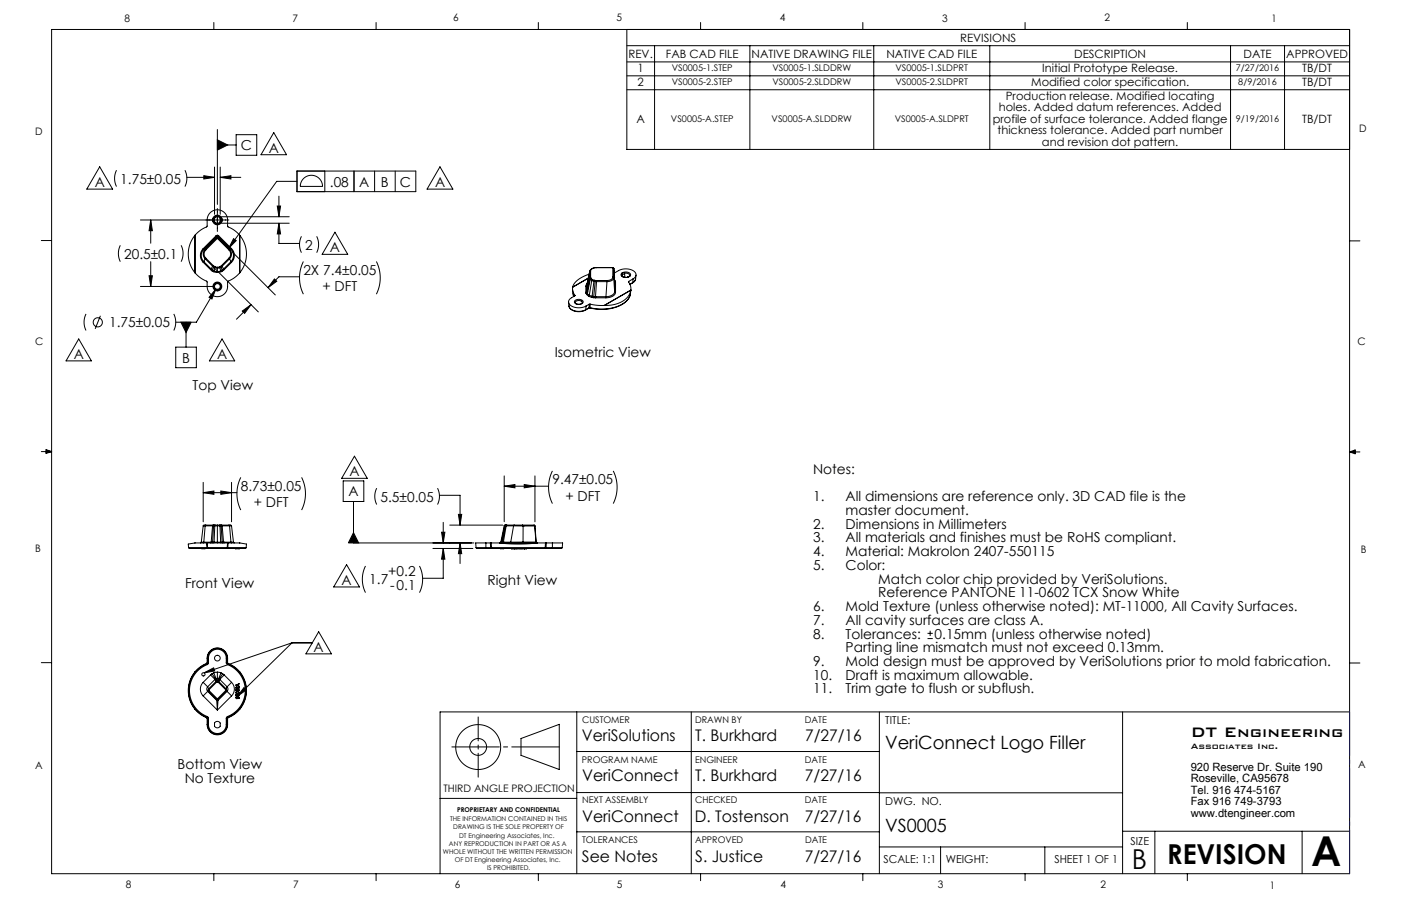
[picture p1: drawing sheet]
<svg xmlns="http://www.w3.org/2000/svg" width="432mm" height="279mm" viewBox="0 0 432 279" stroke-linecap="round" stroke-linejoin="round" font-family="sans-serif">
<g fill="none" stroke="#000" stroke-width=".31">
<path d="M15.9 9.1h400.1v260.3h-400.1zM65.9 6.9v2.2M115.9 6.9v2.2M165.9 6.9v2.2M193.2 14.1h222.8M193.2 19.1h222.8M193.2 9.1v37h222.8M201.7 14.1v32M215.9 6.9v2.2M231.1 14.1v32M265.9 6.9v2.2M269.3 14.1v32"/>
<path d="M305.1 14.1v32M315.9 6.9v2.2M365.9 6.9v2.2M379.3 14.1v32M395.9 14.1v32M67 39.9v23.1M193.2 23.4h222.8M193.2 27.7h222.8M30.7 51.4l4 6.9h-7.9zM35.9 52.5l-.6 2.3 .1 1.4 .5 1.3M57 52.5l.6 2.3-.1 1.4-.5 1.3M57.6 54.7h8.5"/>
<path d="M62.8 54.2l3.3 .5-3.3 .5zM66.1 51.5v14.6M67 44.7h5.8M67 43.1l3.2 1.6-3.2 1.6zM67.9 54.7l3.3-.5v1zM67.9 51.5v14.6M67.9 54.7h6.3M72.8 41.5h6.3v6.4h-6.3zM84.4 40.9l3.9 6.8h-7.9zM91.5 52.8h36.7v6.3h-36.7zM91.5 55.9h-6.2l-14.8 20.7M93.5 55.1a3.4 3.4 0 0 1 3.8-.8 3.4 3.4 0 0 1 2.1 3.2h-6.9l.3-1.3z"/>
<path d="M100.1 52.8v6.3M109.1 52.8v6.3M115.5 52.8v6.3M121.8 52.8v6.3M135.6 51.4l4 6.9h-8zM12.7 74.2h3.2M37.1 75.7l-.6 2.3 .1 1.4 .5 1.3M43.3 67.8h27.2M46.5 67.8l.5 3.3h-1.1zM46.5 67.8v7.2M55.8 75.7l.6 2.3-.1 1.4-.5 1.3M60.1 72.5a11.3 11.3 0 0 1 3.7-2.7v-2a3.1 3.1 0 0 1 3.2-3.1 3.1 3.1 0 0 1 3.1 3.1v1.9l.2 .3a9 9 0 0 1 3.6 2.5"/>
<path d="M60.1 72.5a9.1 9.1 0 0 0 0 11.6M60.1 72.5v11.6M62.6 76.7a2.97 2.97 0 0 0 0 4.2M62.6 76.7l.2 .2M62.8 76.9a2.69 2.69 0 0 0 0 3.8M63.2 76.9l.2 .2M63.2 76.9a2.09 2.09 0 0 0 0 2.9M63.2 76.9h.1M63.2 76.9h-.4M63.2 79.8l2.3 2.3M63.2 79.8l-.4 .9M63.4 77.1a1.81 1.81 0 0 0 0 2.5"/>
<path d="M63.4 79.6l-.2 .2M63.4 79.6l2.3 2.3M65.5 67.6a1.48 1.48 0 0 1 1.5-1.2 1.48 1.48 0 0 1 1.5 1.2M65.5 68.1a1.48 1.48 0 0 0 1.5 1.2 1.48 1.48 0 0 0 1.5-1.2M65.5 68.1l.4 .2M65.5 67.6v.5M65.9 67.3a1.21 1.21 0 0 1 1.1-.7 1.21 1.21 0 0 1 1.1 .7M65.9 67.3l-.4 .3M65.9 68.3v.1M65.9 68.3a1.21 1.21 0 0 0 1.1 .7 1.21 1.21 0 0 0 1.1-.7M65.9 67.3h.1M65.9 67.3v1.1"/>
<path d="M65.9 67.3l.2 .1M66.1 67.4a1 1 0 0 1 1.8 0M66.1 68.3a1 1 0 0 0 1.8 0M66.1 67.4v.9M66.1 68.3l-.2 .1M66.6 72.7l.2 .2M66.6 72.7l-4 4M66.8 73.3l.2 .2M66.8 73.3l-3.6 3.6M66.8 72.9v.4M66.8 72.9l-4 4M67 73.2v.3"/>
<path d="M67 73.2l.2 .1M67 73.2l-.2 .1M67 72.8l-.2 .1M67 72.8v.4M67 72.8l.2 .1M67 72.5l-.4 .2M67 72.5v.3M67 72.5l.4 .2M67 73.5l3.6 3.6M67 73.5l-3.6 3.6M67 64.3v7.1M67.2 73.3l-.2 .2"/>
<path d="M67.2 73.3l3.6 3.6M67.2 72.9v.4M67.2 72.9l4 4M67.4 72.7l-.2 .2M67.4 72.7l4 4M67.9 67.4v.9M67.9 68.3l.2 .1M68.1 67.3h.1M68.1 67.3v1.1M68.1 67.3l-.2 .1M68.1 67.3l.4 .3M68.1 68.3v.1"/>
<path d="M68.3 66.8h20.8M68.3 68.8h20.8M68.5 68.1l-.4 .2M68.5 67.6v.5M70.6 77.1a1.81 1.81 0 0 1 0 2.5M70.6 79.6l.2 .2M70.6 79.6l-2.3 2.3M70.8 79.8l-2.3 2.3M70.8 79.8l.4 .9M70.8 76.9l-.2 .2M70.8 76.9h.1M70.8 76.9a2.09 2.09 0 0 1 0 2.9"/>
<path d="M70.8 76.9h.4M71.2 76.9a2.69 2.69 0 0 1 0 3.8M71.4 76.7a2.97 2.97 0 0 1 0 4.2M71.4 76.7l-.2 .2M71.7 77.8l13.2 13.2M72 73.6l.8 .6-2.3 2.4zM73.9 72.5a9.1 9.1 0 0 1 0 11.6M73.9 72.5v11.6M85.5 63.5h1l-.5 3.3zM86 68.8v6.3h6.3M86 60.5v6.3M86 68.8l.5 3.3h-1z"/>
<path d="M92.9 72.9l-.6 2.3 .1 1.4 .5 1.3M97.6 72.9l.6 2.3-.1 1.4-.5 1.3M103.2 71.6l4 6.8h-7.9zM416 74.3h3.1M26.5 96.8l-.6 2.4 .1 1.4 .5 1.3M30.9 97.4l-1.6 4M43.3 88.3h22.4M45.9 85h1.1l-.5 3.3zM46.5 80.7v7.6M53.6 96.8l.6 2.4-.2 1.4-.4 1.3M55.8 99.4h3.1l-1.6 3.1zM57.3 99.4v7.6"/>
<path d="M60.1 84.1a10.4 10.4 0 0 0 3.7 2.7v1.5a3.1 3.1 0 0 0 3.2 3.2 3.1 3.1 0 0 0 3.1-3.2l.2-1.6a9 9 0 0 0 3.6-2.6M62.6 80.9l2.3 2.3M62.8 80.7l-.2 .2M62.8 80.7l2.3 2.3M64.9 83.2l.5 .3M65.1 83l.4 .3M65.1 83h.1M65.1 83l-.2 .2M65.4 83.5l.5 .3M65.5 83.3l.5 .3M65.5 83.3l-.1 .2M65.5 82.1l.3 .3"/>
<path d="M65.5 82.1l-.4 .9M65.7 81.9l-.2 .2M65.7 81.9l.3 .2M65.8 82.4l.4 .1M65.8 82.4l-.3 .9M65.9 83.8l1.1 .2M66 83.6l1 .1M66 83.6l-.1 .2M66 82.1l-.2 .3M66 82.1l.3 .2M66.2 82.5l.8 .2M66.2 82.5l-.2 1.1"/>
<path d="M66.3 82.3l-.1 .2M66.3 82.3l.7 .1M66.4 83l13.2 13.2M66.6 89.1l-6.1 10.3h-6.3M66.6 89.1l-1.3 3.1-.9-.5zM67 82.4v.3M67 83.7v.3M67 82.7v1M67.7 82.3l.1 .2M67.7 82.3l-.7 .1M67.8 82.5l-.8 .2M67.8 82.5l.2 1.1"/>
<path d="M68 82.1l.2 .3M68 82.1l-.3 .2M68 83.6l-1 .1M68 83.6l.1 .2M68.1 83.8l-1.1 .2M68.2 82.4l-.4 .1M68.2 82.4l.3 .9M68.3 81.9l-.3 .2M68.3 81.9l.2 .2M68.5 82.1l-.3 .3M68.5 82.1l.4 .9M68.5 83.3l-.5 .3"/>
<path d="M68.5 83.3l.1 .2M68.6 83.5l-.5 .3M68.9 83h.1M68.9 83l-.4 .3M68.9 83l.2 .2M69.1 83.2l-.5 .3M71.2 80.7l.2 .2M71.2 80.7l-2.3 2.3M71.4 80.9l-2.3 2.3M74.7 95.9l2.7-1.9-2 2.6zM77.4 94l-4.5 4.4M84.6 86l.7 .7-2.7 2z"/>
<path d="M92.3 85.4h-6.3l-3.4 3.3M93.5 80.6a11.3 11.3 0 0 0 0 10.1M116 80.6a11.3 11.3 0 0 1 0 10.1M175.2 93.2l.2 1.2M175.4 94.4a3.6 3.6 0 0 0 4.9 1.2l.2-.1M175.4 94.4a3.4 3.4 0 0 0 4.6 1.4l.5-.2M176.5 89.3l.2 1.6M176.5 88.6a3.3 3.3 0 0 0 .7 2.5M176.5 88.5v.1M176.7 91l.1 .4zM177.2 92.7a1.55 1.55 0 0 1 2.5 .5 1.54 1.54 0 0 1-2.7-.2zM177.2 91.1l-1 .7a1.46 1.46 0 0 0-.9 1.6 1.46 1.46 0 0 0 1.4 1.2l2.2 .3 1.7-.5"/>
<path d="M177.2 91.1v.1M177.5 93a1.06 1.06 0 0 1 1.1-.4 1.06 1.06 0 0 1 .8 .9 1.24 1.24 0 0 1-2.1-.3zM180.5 95.5v.1M180.6 90.1v.4M180.6 88.3v1.8M180.6 94.4l-.1 1.1M180.6 90.5l.2 .3M180.8 90.8l.6 .5M180.8 89.9l.1 .4M180.8 89.9h.1M180.8 89.9l-.2 .2M180.8 88.1l-.2 .2"/>
<path d="M180.8 88.1v1.8M180.9 87.9l-.1 .2M180.9 87.9h.1M180.9 90.3l.2 .2M180.9 90.3l-.3 .2M181 87.4l-.4 .9M181.1 90.5l.5 .5M181.1 90.5l-.3 .3M181.3 85.8l-4.8 2.8M181.3 85.8l-4.8 2.7M181.4 91.3l1 .4M181.5 95l-1 .6"/>
<path d="M181.6 94.9l-.1 .1M181.6 94.9l-1.1 .6M181.6 84.6a7.2 7.2 0 0 0-5.1 3.9M181.6 93.8v1.1M181.6 93.8l-1 .6M181.6 91l.9 .4M181.6 91l-.2 .3M181.8 85.6v.3M181.8 85.6l-1 4.3M181.8 83.8v1.8M181.8 83.6l-1 4.5M181.8 83.6v.2"/>
<path d="M181.8 85.9l.1 .2M181.8 85.9l-.9 4.4M181.9 94.9h-.3M181.9 94.9v.1M181.9 93.8l2.1 .3 2.2 .1M181.9 93.8h-.3M181.9 93.8v1.1M181.9 95h-.4M181.9 86.1l.5 .4M181.9 86.1l-.8 4.4M182 85.5l.1 .2M182 85.5l-.2 .1"/>
<path d="M182 83.6l-.2 .2M182 83.6v1.9M182.1 85.7l.1 .2M182.1 85.7l-.3 .2M182.2 85.9l.4 .3M182.2 85.9l-.3 .2M182.4 86.5l.6 .3M182.4 86.5l-.8 4.5M182.4 91.7l.5 .1M182.5 91.4l.5 .1M182.5 91.4l-.1 .3M182.6 86.2l.6 .2"/>
<path d="M182.6 86.2l-.2 .3M182.9 91.8h.6M183 91.5h.5M183 91.5l-.1 .3M183 86.8h.4M183 86.8l-.5 4.6M183.2 86.4l.3 .1M183.2 86.4l-.2 .4M183.4 86.8l-.4 4.7M183.4 86.8l.5 .1M183.5 86.5h.4M183.5 86.5l-.1 .3"/>
<path d="M183.5 91.5h.1M183.5 91.5v.3M183.5 91.5h3.3M183.8 82.5l-1.3 .3-.7 .8M183.8 82.6a1.63 1.63 0 0 0-1.8 1M183.8 82.5h.1M183.8 82.5h5.1M183.9 86.5v.4M183.9 86.9l-.4 4.6M186.8 91.5v.3M186.8 91.8h-3.3M187.1 86.5v.4"/>
<path d="M187.1 86.9h-3.2M187.1 86.9l-.3 4.6M187.1 86.5h-3.2M188.9 82.5h.1M188.9 82.6l.3 .2M188.9 82.6v2.9M188.9 85.5a1.57 1.57 0 0 1-1.8 1M188.9 85.5l.3 .2M189 82.5l-.1 .1M189 82.5l.2 .3M189.2 82.8l.2 3.9M189.2 82.8h.1"/>
<path d="M189.2 85.7a1.79 1.79 0 0 1-2.1 1.2M189.2 85.7h.1M189.2 85.7l.2 4.2M189.2 82.8v2.9M189.3 84.2l1.4-.8a4.1 4.1 0 0 1 5.3 1 1.41 1.41 0 0 1-.9 1.6M189.4 86.6l.2 .1M189.4 86.7h.1M189.4 86.7l.3 .2M189.4 86.7v3.2M189.4 89.9a2.34 2.34 0 0 1-2.6 1.6M189.4 89.9l.3 .2M189.6 86.7l.1 .2"/>
<path d="M189.6 86.7h-.2M189.7 90.1a2.56 2.56 0 0 1-2.9 1.7M189.7 86.9v3.2M191.7 84.2a.78 .78 0 0 0-.2 1 .78 .78 0 0 0 .9 .3l1.3-.1M191.7 84.2v.5M191.7 84.7v.1a1.16 1.16 0 0 0 1.8 .6M191.7 84.7l.1 .1M191.8 84.8v.4M192 84a1.42 1.42 0 0 1 2.3 1l-.2 .2M192 84l.5 .3M192 84l-.3 .2M192.5 84.3l1.2 .1 .3 .3v.4"/>
<path d="M192.5 84.3v.1M192.5 84.4l.1 1.1M192.5 84.4l-.7 .4M193.7 85.4l-.2 .1M193.8 86.8l-.1 .2a3.3 3.3 0 0 1 .7 2.5M193.8 86.8v.2M194 85.1l-.5 .4M194 85.1l.1 .1M194.1 85.2l-.4 .2M194.2 91a7.4 7.4 0 0 1-6.5 4.2l-3 .2-2.8-.4M194.2 90.9a7.7 7.7 0 0 1-7 4.3l-2.7 .1-2.6-.4M194.4 89.5a6.5 6.5 0 0 1-6.5 4.6l-1.7 .1"/>
<path d="M194.4 89.5l-8.2 4.7M194.4 89.3l-.2 1.6M195 87.1v.2M195 87.1l-.8 .6 .8-.4M195.1 86l-1.3 .8M195.1 86l-.1 1.1M195.9 86l-.3 .7-.6 .6M195.9 86l-.3 .7-.6 .4M196 84.8l-.1 1.2M24.3 104.5l3.9 6.8h-7.8zM54.2 107h6.3v6.4h-6.3zM68.4 104.5l3.9 6.8h-7.8z"/>
<path d="M12.7 139.3h3.2M14.2 139l1.7 .3M14.2 138.7l1.7 .6-1.7 .5zM15.9 139.3l-1.7 .2M416 139.4h3.1M416 139.4l1.7-.6v1.1zM416 139.4l1.7 .2M417.7 139.1l-1.7 .3M62.6 151.9l3.3-.5v1zM62.6 148.8v12.1M62.6 151.9h10.4M68.1 151.4l3.3 .5-3.3 .5z"/>
<path d="M71.4 148.8v12.1M74.2 147.2a11.3 11.3 0 0 0 0 10.1M93 147.2a11.3 11.3 0 0 1 0 10.1M105.8 148.3h6.3v6.4h-6.3zM109 154.7v12.7h37M109.2 140.7l4 6.8h-7.9zM116.1 150.5l-.6 2.4 .1 1.4 .5 1.3M134.8 150.5l.6 2.4-.1 1.4-.5 1.3M135.4 152.7h6.4v9.2M141.3 158.6h1l-.5 3.3zM155.4 149.9l3.3-.5v1zM155.4 146.8v14.1"/>
<path d="M155.4 149.9h13.7M161.6 149.4l3.3 .5-3.3 .5zM164.9 146.8v14.1M170.3 145.2a11.3 11.3 0 0 0 0 10.1M189 145.2a11.3 11.3 0 0 1 0 10.1M58.1 168.9l.3 .2h5.5M58.1 168.9h5.7M60.1 167.4l-2.1 .4 .1 1.1M60.1 167.4h3.6M60.1 167.4h.1M62 167.2l-.2 .2M62 167.2h.8"/>
<path d="M62.2 169.1h1M62.6 162.2l-.6 5M62.8 167.2l-.2 .2M62.8 167.2h2.3M63.2 162.2h-.6M63.2 162.2h2.3M63.2 162.2l-.4 5M63.4 161.9l-.6 .1-.2 .2M63.4 161.9l-.2 .3M63.4 161.9h2.3M63.7 167.4l.1 1.5M63.7 167.4h.1"/>
<path d="M63.8 168.9h.2M63.8 168.9l.1 .2M63.8 167.4h6.3M63.8 167.4l.2 1.5M63.9 169.1h.4M64 168.9h6M64 168.9l.3 .2M64.3 169.1h5.4M65.1 167.2h.1M65.1 167.2h.4M65.1 167.2l-.2 .2M65.5 167.2h.5"/>
<path d="M65.5 167.2l-.1 .2M65.5 162.2l-.4 5M65.7 161.9l-.2 .3M65.7 161.9h.3M65.8 162.2h-.3M65.8 162.2l-.3 5M66 167.2l-.1 .2M66 167.2h1M66 161.9l-.2 .3M66 161.9h.3M66.2 162.2h-.4M66.2 162.2l-.2 5"/>
<path d="M66.3 161.9l-.1 .3M66.3 161.9h.7M67 167.2v.2M67 162.2h-.8M67 162.2h.8M67 162.2v5M67 161.9h.7M67 161.9v.3M67.7 161.9l.1 .3M67.7 161.9h.3M67.8 162.2h.4M67.8 162.2l.2 5"/>
<path d="M68 161.9l.2 .3M68 161.9h.3M68 167.2h-1M68 167.2l.1 .2M68.2 162.2l.3 5M68.2 162.2h.3M68.3 161.9l.2 .3M68.3 161.9h2.3M68.5 162.2l.4 5M68.5 162.2h2.3M68.5 167.2h-.5M68.5 167.2l.1 .2"/>
<path d="M68.9 167.2h-.4M68.9 167.2h.1M68.9 167.2l.2 .2M68.9 167.2h2.3M69.7 169.1h.4M70 168.9l-.3 .2M70 168.9h.2M70.1 167.4h.2M70.1 167.4l-.1 1.5M70.2 168.9l-.1 .2M70.2 168.9h5.7M70.3 167.4l-.1 1.5"/>
<path d="M70.3 167.4h3.6M70.6 161.9l.2 .3M70.6 161.9h.5M70.8 162.2h.6M70.8 162.2l.4 5M71.1 161.9l.3 .3M71.2 167.2l.2 .2M71.4 162.2l.6 5M71.9 167.2h-.7M72 167.2l.2 .2M72.7 169.1h1M73.7 169.1v.1"/>
<path d="M73.9 167.4h.1M73.9 167.4l2.1 .4-.1 1.1M75.9 168.9l-.3 .2h-5.5M106.8 174.1l4 6.9h-8zM109 164.3l1.5 3.1h-3.1zM112.6 174.5a9.2 9.2 0 0 0 0 8.3M129.3 174.5a9.2 9.2 0 0 1 0 8.3M133.4 169.1h12.3M136.1 164.1h1l-.5 3.3zM136.6 169.1l.5 3.3h-1zM136.6 169.1v9.2h-6.3M136.6 161.1v6.3"/>
<path d="M138.6 161.9h16.3M141.8 167.4v6.4M141.8 167.4l.5 3.3h-1zM146.7 168.9a.99 .99 0 0 0 1.3 .2h1.8M146.7 168.9h3.1M149.8 167.4h-3.2l.1 1.5M149.8 168.9v.2M149.8 167.4h1.3M149.8 169.1h1.4M149.8 168.9h1.4M149.8 167.4v1.5M151.1 167.4l.1 1.5"/>
<path d="M151.1 167.4h.3M151.2 168.9h.3M151.2 168.9v.2M151.2 169.1h.5M151.4 167.4l.1 1.5M151.4 167.4h2.6M151.5 168.9h16.5M151.5 168.9l.2 .2M151.7 169.1h16.1M154 167.4l5.8 .4 5.8-.4M154 167.4h11.6M154.1 167.4l.2-.2z"/>
<path d="M154.3 169.1h1M154.5 167.2l-.2 .2M154.5 167.2h-.2M154.8 167.2l-.2 .2M154.8 167.2h-.3M155.1 167.2l-.2 .2M155.1 167.2h-.3M155.1 167.2h.1M155.1 167.2h2.3M155.4 162.2l-1.1 5M155.4 162.2h.2M155.4 162.1v.1"/>
<path d="M155.6 162.2h.1M155.6 162.2l-1.1 5M155.7 161.9h-.1M155.7 161.9l-.3 .3M155.7 161.9h.1M155.7 162.2l-.9 5M155.7 162.2h.3M155.8 161.9l-.2 .3M155.8 161.9h.2M156 161.9l-.3 .3M156 161.9h.2M156 162.2h2.3"/>
<path d="M156 162.2l-.9 5M156.2 161.9l-.2 .3M156.2 161.9h2.3M157.4 167.2l-.2 .2M157.6 169.1h.9M157.7 169.1v.1M158.1 169.1v.1M158.3 162.2h2.9M158.3 162.2l-.9 5M158.4 169.1v.1M158.5 161.9l-.2 .3M158.5 161.9h2.5"/>
<path d="M158.6 169.1v.1M158.6 169.2h.3M158.9 169.1v.1M159.2 169.1l-.3 .1M159.3 169.1l.3 .1M159.6 169.1v.1M160 169.1l-.4 .1M160.1 169.1l.3 .1M160.4 169.1v.1M160.7 169.1l-.3 .1M160.8 169.1l.4 .1M161 161.9l.2 .3"/>
<path d="M161 161.9h3.6M161.2 169.1v.1M161.2 167.2h-3.8M161.2 167.2l.2 .2M161.2 167.2h4M161.2 162.2h.1M161.2 162.2h3.6M161.2 162.2v5M161.5 169.1l-.3 .1M161.6 169.1h.6M161.7 169.1v.1M161.8 169.1v.1"/>
<path d="M162.2 169.2h.1M162.3 169.1v.1M164.6 161.9l.2 .3M164.6 161.9l.3 .3M164.8 162.2l.4 5M164.9 162.2h-.1M164.9 162.2l.4 5M165.2 167.2l.2 .2M165.2 167.2h.1M165.3 167.2l.2 .2M165.6 167.4h2.5M167.8 169.1h.5"/>
<path d="M168 168.9l-.2 .2M168 168.9h.3M168.1 167.4l-.1 1.5M168.1 167.4h.3M168.3 168.9v.2M168.3 169.1h2M168.3 168.9h2M168.4 167.4l-.1 1.5M168.4 167.4h1.9M170.3 167.4h3.1l-.1 1.5M170.3 168.9v.2M170.3 168.9h3"/>
<path d="M170.3 167.4v1.5M173.3 168.9a.99 .99 0 0 1-1.3 .2h-1.7M90 198.2h6.3M90 198.2l-16.8 16.5M90 198.2l-27.1 9.3M98.2 194.8l4 6.8h-7.9zM285.9 196.9h1.6M285.9 195.3h1.6M286.7 194.5v1.6M12.7 204.4h3.2M60.1 207.2a9.1 9.1 0 0 0 0 11.5M60.1 218.7v.1"/>
<path d="M60.1 218.8a9 9 0 0 0 3.6 2.5M60.1 207.2h.1M62.6 210.4a2.97 2.97 0 0 0 0 4.2M62.6 210.4l1.4 1.4M62.6 214.6l4.4 4.4M62.9 207.5l3-1.5 .3 .9zM63.7 204.6l.1 .1M63.7 204.6a9 9 0 0 0-3.6 2.6M63.8 204.7a8.9 8.9 0 0 0-5.7 8.3 8.9 8.9 0 0 0 5.7 8.2M63.8 204.7l.1 .2M63.8 204.3l-.1 .3M63.8 204.3l.2 .1"/>
<path d="M63.8 203a3.1 3.1 0 0 1 3.2-3.2 3.1 3.1 0 0 1 3.1 3.2M63.8 203v1.3M63.8 203h.2M63.9 204.9a8.6 8.6 0 0 0-5.5 8.1 8.6 8.6 0 0 0 5.5 8M64 204.4l-.2 .3M64 204.4h.3M64 203h.3M64 203a3 3 0 0 1 3-3.1 3 3 0 0 1 3 3.1M64 203v1.4M64 211.8l-.3 .6 .3 .8M64 211.8l.3 .6M64 213.2l-1.4 1.4"/>
<path d="M64 213.2l2.8 2.8M64 213.2h.3M64.3 204.4l-.4 .5M64.3 203a2.74 2.74 0 0 1 2.7-2.8 2.74 2.74 0 0 1 2.7 2.8M64.3 203v1.4M64.3 213.2l2.5 2.5M64.3 212.4l-.2 .5 .2 .3M64.3 212.4l.2 .2M64.5 213l-.2 .2M64.5 212.6v.4M64.5 213l2.5 2.5M64.9 208.1l1.4 1.4"/>
<path d="M64.9 208.1l-2.3 2.3M65.4 207.8l1 1.6M65.4 207.8l-.5 .3M65.9 207.5l.7 1.8M65.9 207.5l-.5 .3M66.3 209.5l-2.3 2.3M66.3 209.5l.3 .7M66.4 209.4l-.1 .1M66.4 209.4l.3 .7M66.6 210.2l.2 .2M66.6 210.2l-2.3 2.2M66.6 209.3l-.2 .1"/>
<path d="M66.6 209.3l.2 .7M66.7 210.1l-.1 .1M66.7 210.1l.1 .2M66.8 210l-.1 .1M66.8 210l.1 .3M66.8 210.4l-2.3 2.2M66.8 216l.2 3M66.8 216h.4M66.8 215.7h.4M66.8 215.7v.3M66.9 210.3l-.1 .1M67 209.2l-.4 .1"/>
<path d="M67 207.3l-1.1 .2M67 207.3v1.9M67 207.3l1.1 .2M67 209.2l.4 .1M67 209.2v.8M67 210h-.2M67 210h.2M67 215.5l.2 .2M67 215.5l-.2 .2M67 210.3h.1M67 210v.3M67 210.3h-.1"/>
<path d="M67.1 210.3l.1 .1M67.2 216l-.2 3M67.2 215.7v.3M67.2 210.4l2.3 2.2M67.2 210l.1 .1M67.2 210l-.1 .3M67.3 210.1l.1 .1M67.3 210.1l-.1 .2M67.4 209.3l.2 .1M67.4 209.3l-.2 .7M67.4 210.2l-.2 .2M67.4 210.2l2.3 2.2"/>
<path d="M67.6 209.4l.1 .1M67.6 209.4l-.3 .7M67.7 209.5l2.3 2.3M67.7 209.5l-.3 .7M68.1 207.5l-.7 1.8M68.1 207.5l.5 .3M68.6 207.8l-1 1.6M68.6 207.8l.5 .3M69.1 208.1l-1.4 1.4M69.1 208.1l2.3 2.3M69.5 213l.2 .2M69.5 213l-2.5 2.5"/>
<path d="M69.5 212.6v.4M69.7 212.4l.1 .5-.1 .3M69.7 212.4l-.2 .2M69.7 213.2l-2.5 2.5M69.7 204.4l.4 .5M69.7 204.4h.3M69.7 203h.3M69.7 203v1.4M70 213.2l1.4 1.4M70 213.2l-2.8 2.8M70 213.2h-.3M70 211.8l.3 .6-.3 .8"/>
<path d="M70 211.8l-.3 .6M70 204.4l.2 .3M70 203v1.4M70 203h.1M70.1 204.9a8.6 8.6 0 0 1 5.5 8.1 8.6 8.6 0 0 1-5.5 8M70.1 204.3l-.1 .1M70.1 204.3l.2 .3M70.1 203v1.3M70.2 204.7a8.9 8.9 0 0 1 5.7 8.3 8.9 8.9 0 0 1-5.7 8.2M70.2 204.7l-.1 .2M70.3 204.6l-.1 .1M70.3 204.6a9 9 0 0 1 3.6 2.6"/>
<path d="M71.4 214.6l-4.4 4.4M71.4 210.4a2.97 2.97 0 0 1 0 4.2M71.4 210.4l-1.4 1.4M72.7 211.3h.1M72.7 211.3l1-.5-.8 .5 .8 .4zM72.7 211.9h.2v.4l.3-.2a.25 .25 0 0 1 .2-.3 .25 .25 0 0 1 .3 .2 .25 .25 0 0 1-.2 .3v-.3l-.2 .1a.3 .3 0 0 1-.5 .3 .3 .3 0 0 1-.1-.5zM72.8 214.9l.1-.1-.1 .3a.26 .26 0 0 0 .3 .3 .26 .26 0 0 0 .1-.5l.5 .1v.4l-.1-.3-.3-.1a.34 .34 0 0 1-.4 .5 .34 .34 0 0 1-.1-.6zM72.8 214.1a.48 .48 0 0 1 .8-.1 .48 .48 0 0 1 0 .7 .48 .48 0 0 1-.8 0zM72.8 213.4v-.1a.48 .48 0 0 1 .8-.1 .48 .48 0 0 1 0 .8 .48 .48 0 0 1-.8-.1zM72.8 212.6a.48 .48 0 0 1 .8-.1 .48 .48 0 0 1 0 .7 .48 .48 0 0 1-.8-.1zM72.8 214.2h.7a.35 .35 0 0 1-.3 .5 .35 .35 0 0 1-.4-.5zM73.9 218.8a9 9 0 0 1-3.6 2.5"/>
<path d="M73.9 207.2h.1M73.9 207.2a9.1 9.1 0 0 1 0 11.5M73.9 218.7v.1M75.2 212l.7 .8-2.7 1.9zM177.8 219.5v49.9M213.1 219.5v49.9M271 219.5v49.9M346 219.5v49.9M416 204.5h3.1M416 219.5h-280.4v49.9M63.7 221.3l.1 .3M63.8 221.2l.2 .3"/>
<path d="M63.8 221.2l-.1 .1M63.8 223.5a3.1 3.1 0 0 0 3.2 3.1 3.1 3.1 0 0 0 3.1-3.1M63.8 221.6v1.9M63.8 223.5h.2M63.9 221l.4 .5M63.9 221l-.1 .2M64 223.5h.3M64 223.5a3 3 0 0 0 3 3 3 3 0 0 0 3-3M64 221.5h.3M64 221.5l-.2 .1M64 221.5v2M64.3 223.5a2.74 2.74 0 0 0 2.7 2.7 2.74 2.74 0 0 0 2.7-2.7"/>
<path d="M64.3 221.5v2M66.2 222.8a1 1 0 0 1 1.7 .2v.9a1 1 0 0 1-1.8 0zM69.7 223.5h.3M69.7 221.5h.3M69.7 221.5v2M70 221.5l.1 .1M70 221.5v2M70 223.5h.1M70.1 221l-.4 .5M70.1 221l.1 .2M70.1 221.6v1.9M70.2 221.2l-.2 .3"/>
<path d="M70.2 221.2l.1 .1M70.3 221.3l-.2 .3M160.6 227.7l11.8-4.3v13.9l-11.8-4.4zM177.8 231.8h93.2M135.6 246.2h42.2M177.8 244.4h93.2M177.8 256.5h93.2M271 244.5h75M346 256.3h70M355.9 256.3v13.1M401.3 256.3v13.1M65.9 269.4v2.2"/>
<path d="M115.9 269.4v2.2M165.9 269.4v2.2M215.9 269.4v2.2M265.9 269.4v2.2M271 261.2h75M289.9 261.2v8.2M315.9 269.4v2.2M322 261.2v8.2M365.9 269.4v2.2"/>
<circle cx="30.1" cy="99.4" r="1.41"/>
<circle cx="67" cy="88.3" r=".87"/>
<circle cx="67" cy="88.3" r="1.08"/>
<circle cx="67" cy="88.3" r="1.36"/>
<circle cx="62.7" cy="208" r=".5"/>
<circle cx="67" cy="203" r=".88"/>
<circle cx="73.1" cy="212.8" r=".38"/>
<circle cx="73.1" cy="213.6" r=".38"/>
<circle cx="147.4" cy="230.3" r="2.6"/>
<circle cx="147.4" cy="230.4" r="6.9"/>
</g>
<path d="M147.4 239.7v-18.6" fill="none" stroke="#000" stroke-width=".31" stroke-dasharray="15.2 1.3 1.3 1.3" stroke-dashoffset="7.9"/>
<path d="M139.3 230.3h33.1" fill="none" stroke="#000" stroke-width=".31" stroke-dasharray="15.2 1.3 1.3 1.3" stroke-dashoffset=".6"/>
<path d="M67 66.8v2" fill="none" stroke="#000" stroke-width=".31" stroke-dasharray="15.2 1.3 1.3 1.3"/>
<path d="M416 219.5v49.9" fill="none" stroke="#00f" stroke-width=".31" stroke-dasharray="15.2 1.3 1.3 1.3" stroke-dashoffset="1.7"/>
<g fill="#000">
<path d="M72 73.6l.8 .6-2.3 2.4zM67 43.1l3.2 1.6-3.2 1.6zM55.8 99.4l1.5 3.1 1.6-3.1zM109 164.3l-1.6 3.1h3.1z"/>
<path d="M85.5 63.5h1l-.5 3.3zM86 68.8l.5 3.3h-1z"/>
<path d="M62.6 151.9l3.3-.5v1zM68.1 151.4l3.3 .5-3.3 .5zM74.7 95.9l2.7-1.9-2 2.6zM84.6 86l.7 .7-2.7 2zM66.6 89.1l-2.2 2.6 .9 .5zM45.9 85h1.1l-.5 3.3zM46.5 67.8l.5 3.3h-1.1zM62.8 54.2l3.3 .5-3.3 .5zM67.9 54.7l3.3-.5v1zM155.4 149.9l3.3-.5v1zM161.6 149.4l3.3 .5-3.3 .5zM141.8 167.4l.5 3.3h-1zM141.3 158.6h1l-.5 3.3zM136.1 164.1h1l-.5 3.3zM136.6 169.1l.5 3.3h-1z"/>
<path d="M75.2 212l.7 .8-2.7 1.9zM62.9 207.5l3-1.5 .3 .9z"/>
</g>
<text font-size="12.7" x="404.1" y="267.1">A</text>
<g font-size="8.5">
<text x="348.8" y="268">B</text>
<text x="359.7" y="266.3">REVISION</text>
</g>
<g font-size="5.6">
<text x="367" y="227.2">DT Engineering</text>
<text x="272.8" y="231">VeriConnect Logo Filler</text>
<text x="272.8" y="256.5">VS0005</text>
</g>
<g font-size="4.9">
<text x="179.3" y="228.4">VeriSolutions</text>
<text x="214.3" y="228.4">T. Burkhard</text>
<text x="248.1" y="228.4">7/27/16</text>
<text x="179.4" y="240.9">VeriConnect</text>
<text x="214.2" y="240.9">T. Burkhard</text>
<text x="248.1" y="240.9">7/27/16</text>
<text x="179.4" y="253.6">VeriConnect</text>
<text x="214.2" y="253.6">D. Tostenson</text>
<text x="248" y="253.6">7/27/16</text>
<text x="179.3" y="265.9">See Notes</text>
<text x="214.3" y="265.9">S. Justice</text>
<text x="248" y="265.9">7/27/16</text>
</g>
<g font-size="4.2">
<text x="74.2" y="46.3">C</text>
<text x="82.8" y="47.2">A</text>
<text x="29.2" y="57.8">A</text>
<text x="37.1" y="56.6">1.75±0.05</text>
<text x="101.7" y="57.5">.08</text>
<text x="110.7" y="57.5">A</text>
<text x="117.4" y="57.5">B</text>
<text x="123.3" y="57.5">C</text>
<text x="134.1" y="57.8">A</text>
<text x="94.1" y="77">2</text>
<text x="101.7" y="77.9">A</text>
<text x="38.3" y="79.8">20.5±0.1</text>
<text x="93.5" y="84.8">2X 7.4±0.05</text>
<text x="99.4" y="89.8">+ DFT</text>
<text x="33.6" y="101">1.75±0.05</text>
<text x="22.7" y="110.8">A</text>
<text x="56.1" y="111.8">B</text>
<text x="66.9" y="110.8">A</text>
<text x="171" y="110.1">Isometric View</text>
<text x="59.3" y="120.2">Top View</text>
<text x="107.7" y="146.9">A</text>
<text x="170.3" y="149.3">9.47±0.05</text>
<text x="250.6" y="146.1">Notes:</text>
<text x="74.2" y="151.3">8.73±0.05</text>
<text x="107.4" y="153.1">A</text>
<text x="117.3" y="154.7">5.5±0.05</text>
<text x="174.3" y="154.4">+ DFT</text>
<text x="250.6" y="154.6">1.</text>
<text x="260.6" y="154.6">All dimensions are reference only. 3D CAD file is the</text>
<text x="78.2" y="156.4">+ DFT</text>
<text x="260.6" y="158.8">master document.</text>
<text x="250.6" y="163.1">2.</text>
<text x="250.6" y="167.3">3.</text>
<text x="260.6" y="163.1">Dimensions in Millimeters</text>
<text x="260.6" y="167.3">All materials and finishes must be RoHS compliant.</text>
<text x="250.6" y="171.5">4.</text>
<text x="260.6" y="171.5">Material: Makrolon 2407-550115</text>
<text x="119.7" y="177.7">+0.2</text>
<text x="250.6" y="175.8">5.</text>
<text x="260.6" y="175.8">Color:</text>
<text x="270.6" y="180">Match color chip provided by VeriSolutions.</text>
<text x="57" y="181.3">Front View</text>
<text x="105.3" y="180.5">A</text>
<text x="113.8" y="180">1.7</text>
<text x="120.3" y="181.8">-0.1</text>
<text x="150.2" y="180.5">Right View</text>
<text x="270.6" y="184.2">Reference PANTONE 11-0602 TCX Snow White</text>
<text x="250.6" y="188.5">6.</text>
<text x="260.6" y="188.5">Mold Texture (unless otherwise noted): MT-11000, All Cavity Surfaces.</text>
<text x="250.6" y="192.7">7.</text>
<text x="250.6" y="196.9">8.</text>
<text x="260.6" y="192.7">All cavity surfaces are class A.</text>
<text x="260.6" y="196.9">Tolerances:</text>
<text x="288.1" y="196.9">0.15mm (unless otherwise noted)</text>
<text x="96.7" y="201.1">A</text>
<text x="260.6" y="201.2">Parting line mismatch must not exceed 0.13mm.</text>
<text x="250.6" y="205.4">9.</text>
<text x="250.6" y="209.6">10.</text>
<text x="260.6" y="205.4">Mold design must be approved by VeriSolutions prior to mold fabrication.</text>
<text x="260.6" y="209.6">Draft is maximum allowable.</text>
<text x="250.6" y="213.9">11.</text>
<text x="260.6" y="213.9">Trim gate to flush or subflush.</text>
<text x="54.7" y="237.1">Bottom View</text>
<text x="56.9" y="241.3">No Texture</text>
</g>
<g font-size="3.5">
<text x="193.7" y="17.9">REV.</text>
<text x="205.2" y="17.9">FAB CAD FILE</text>
<text x="231.6" y="17.9">NATIVE DRAWING FILE</text>
<text x="273.2" y="17.9">NATIVE CAD FILE</text>
<text x="295.9" y="12.9">REVISIONS</text>
<text x="331.1" y="17.9">DESCRIPTION</text>
<text x="383.3" y="17.9">DATE</text>
<text x="396.4" y="17.9">APPROVED</text>
<text x="196.5" y="22.2">1</text>
<text x="321.2" y="22.2">Initial Prototype Release.</text>
<text x="401.3" y="22.2">TB/DT</text>
<text x="196.5" y="26.5">2</text>
<text x="317.8" y="26.5">Modified color specification.</text>
<text x="401.3" y="26.5">TB/DT</text>
<text x="307.8" y="34.4">holes. Added datum references. Added</text>
<text x="310" y="30.8">Production release. Modified locating</text>
<text x="196.2" y="37.9">A</text>
<text x="306" y="37.9">profile of surface tolerance. Added flange</text>
<text x="307.4" y="41.4">thickness tolerance. Added part number</text>
<text x="401.3" y="37.9">TB/DT</text>
<text x="321.1" y="44.9">and revision dot pattern.</text>
<text x="367" y="237.7">920 Reserve Dr. Suite 190</text>
<text x="367" y="241.2">Roseville, CA95678</text>
<text x="367" y="244.8">Tel. 916 474-5167</text>
<text x="367" y="248.3">Fax 916 749-3793</text>
<text x="367" y="251.8">www.dtengineer.com</text>
</g>
<g font-size="3.4">
<text x="272.8" y="223.3">TITLE:</text>
<text x="272.8" y="248.2">DWG. NO.</text>
<text x="348.4" y="260.7">SIZE</text>
<text x="272.3" y="266.2">SCALE: 1:1</text>
<text x="291.5" y="266.2">WEIGHT:</text>
<text x="325" y="266.2">SHEET 1 OF 1</text>
</g>
<g font-size="3.2">
<text x="38.3" y="6.7">8</text>
<text x="90.2" y="6.7">7</text>
<text x="139.7" y="6.5">6</text>
<text x="190" y="6.5">5</text>
<text x="240.4" y="6.5">4</text>
<text x="290.4" y="6.7">3</text>
<text x="340.4" y="6.5">2</text>
<text x="391.9" y="6.7">1</text>
<text x="10.9" y="41.6">D</text>
<text x="418.9" y="40.7">D</text>
<text x="10.9" y="106.3">C</text>
<text x="418.4" y="106.4">C</text>
<text x="10.8" y="170.2">B</text>
<text x="419.4" y="170.6">B</text>
<text x="367" y="231">Associates Inc.</text>
<text x="10.8" y="237.2">A</text>
<text x="418.6" y="236.8">A</text>
<text x="136.7" y="244.3">THIRD ANGLE PROJECTION</text>
<text x="38.8" y="273.8">8</text>
<text x="90.4" y="273.8">7</text>
<text x="140.2" y="273.8">6</text>
<text x="190.1" y="273.9">5</text>
<text x="240.5" y="273.8">4</text>
<text x="289" y="273.9">3</text>
<text x="339.1" y="273.8">2</text>
<text x="391.4" y="274.1">1</text>
</g>
<g font-size="2.8">
<text x="207.1" y="22">VS0005-1.STEP</text>
<text x="238.1" y="22">VS0005-1.SLDDRW</text>
<text x="276" y="22">VS0005-1.SLDPRT</text>
<text x="380.9" y="22">7/27/2016</text>
<text x="207.1" y="26.3">VS0005-2.STEP</text>
<text x="238.1" y="26.3">VS0005-2.SLDDRW</text>
<text x="276" y="26.3">VS0005-2.SLDPRT</text>
<text x="381.7" y="26.3">8/9/2016</text>
<text x="206.8" y="37.7">VS0005-A.STEP</text>
<text x="237.8" y="37.7">VS0005-A.SLDDRW</text>
<text x="275.8" y="37.7">VS0005-A.SLDPRT</text>
<text x="380.9" y="37.7">9/19/2016</text>
<text x="179.4" y="222.9">CUSTOMER</text>
<text x="214.2" y="222.9">DRAWN BY</text>
<text x="248.1" y="222.9">DATE</text>
<text x="179.3" y="235.2">PROGRAM NAME</text>
<text x="214.3" y="235.2">ENGINEER</text>
<text x="248.1" y="235.2">DATE</text>
<text x="179.4" y="247.6">NEXT ASSEMBLY</text>
<text x="214.3" y="247.6">CHECKED</text>
<text x="248.1" y="247.6">DATE</text>
<text x="179.4" y="259.8">TOLERANCES</text>
<text x="214.2" y="259.9">APPROVED</text>
<text x="248.1" y="259.9">DATE</text>
</g>
<g font-size="2">
<text x="140.9" y="250.6">PROPRIETARY AND CONFIDENTIAL</text>
<text x="138.7" y="253.3">THE INFORMATION CONTAINED IN THIS</text>
<text x="139.7" y="255.8">DRAWING IS THE SOLE PROPERTY OF</text>
<text x="136.5" y="263.4">WHOLE WITHOUT THE WRITTEN PERMISSION</text>
<text x="138.4" y="260.9">ANY REPRODUCTION IN PART OR AS A</text>
<text x="141.5" y="258.3">DT Engineering Associates, Inc.</text>
<text x="140.2" y="265.9">OF DT Engineering Associates, Inc.</text>
<text x="150.1" y="268.4">IS PROHIBITED.</text>
</g>
</svg>
